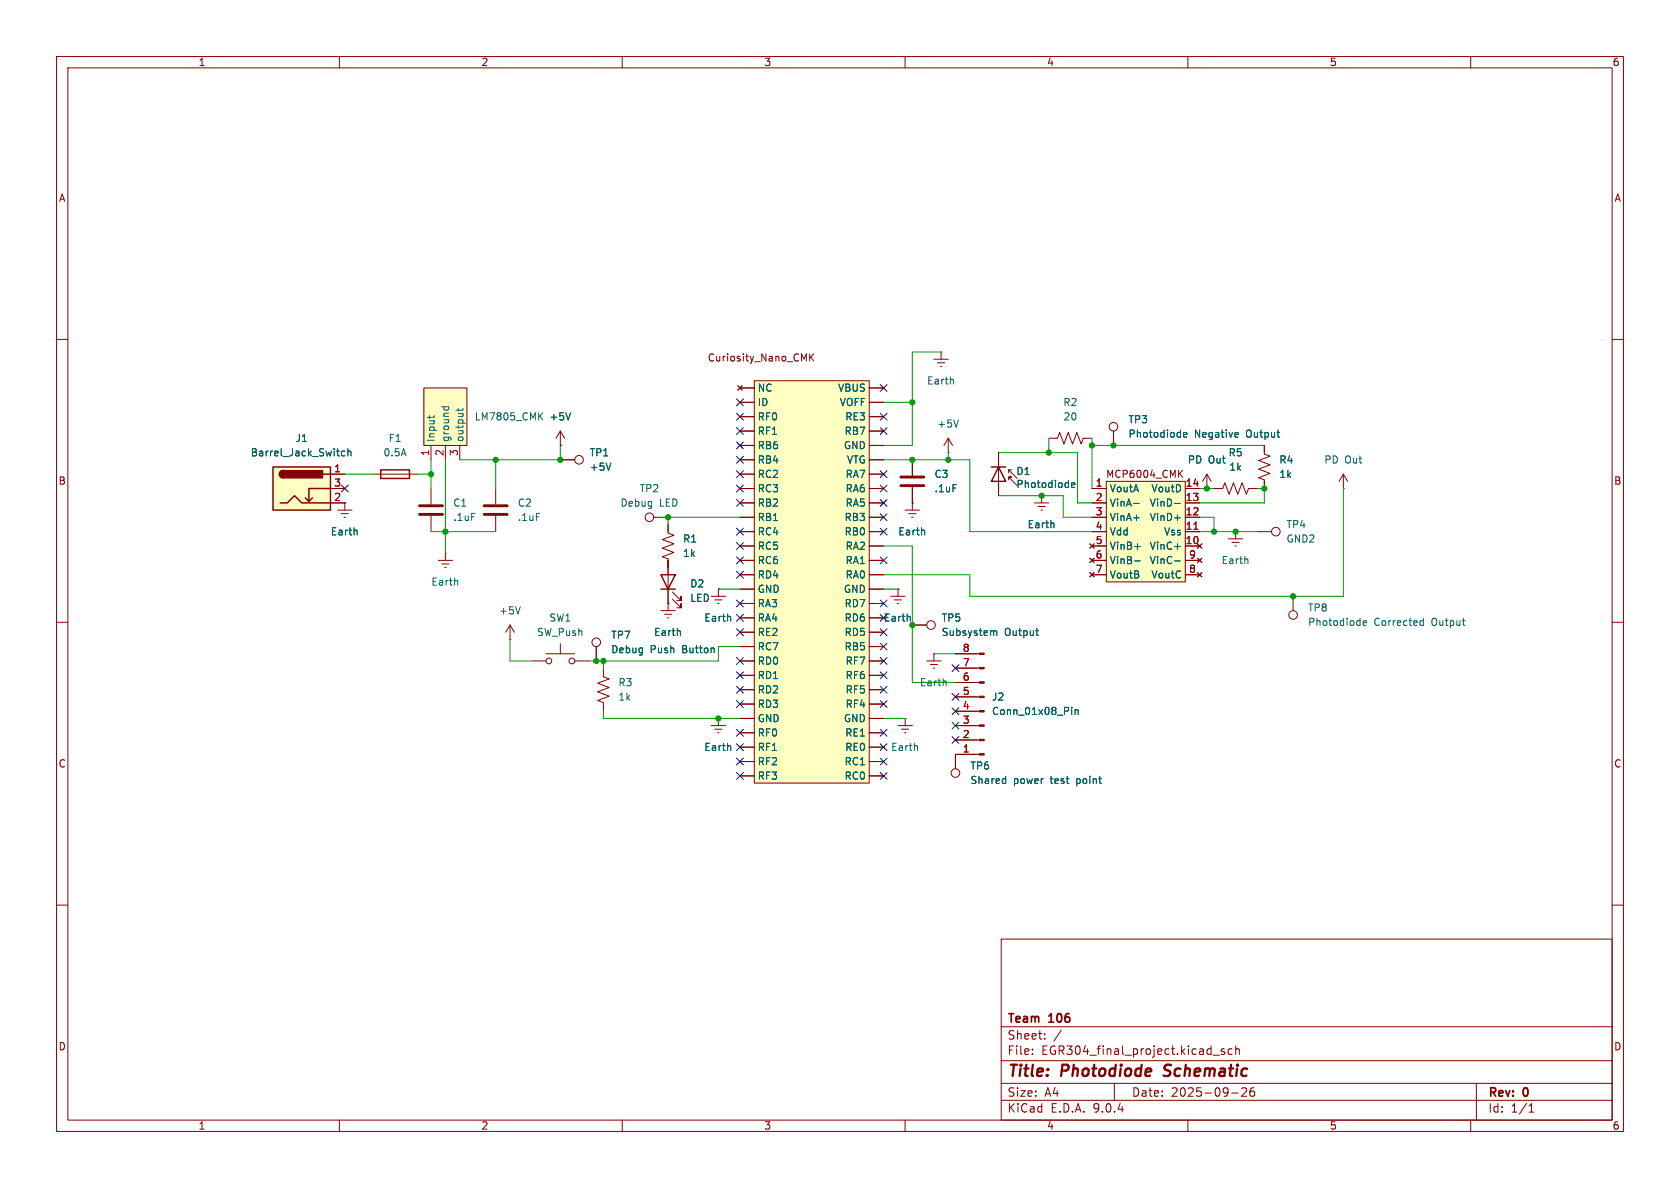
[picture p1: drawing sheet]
<svg xmlns="http://www.w3.org/2000/svg" width="297mm" height="210mm" viewBox="0 0 297 210" stroke-linecap="round" stroke-linejoin="round" font-family="sans-serif">
<g fill="none" stroke="#840000" stroke-width=".18">
<path d="M10 10h277v190h-277zM12 12h273v186h-273zM60 10v2M110 10v2M160 10v2M210 10v2M260 10v2M10 60h2M165.1 63.5h2.5M165.7 64.1h1.3M166.2 64.8h.3M166.4 62.2h.1"/>
<path d="M166.4 62.2v1.3M285 60h2M10 110h2M161.3 110.5h2.5M285 110h2M10 160h2M177 166h108v32h-108zM285 160h2M60 198v2M110 198v2M160 198v2M177 194.5h108"/>
<path d="M177 191.5h108M177 187.5h108M177 181.5h108M182.5 186.3v.1M182.5 185.5v.1M184.7 183.6v.1M184.7 182.8v.1M187.6 182.1l-1.3 2M197 191.5v3M210 198v2M214.5 186.5h1.1M216.5 185.5l-.4-.1-.2 .2 .1 .2 .5 .2v.3h-.6"/>
<path d="M217.7 193.2h1.2M217.8 185.5l-.4-.1-.3 .3v.4l.1 .2h.6M218.5 185.5l.2-.1 .3 .1 .1 .9M218.5 184.9v1.5M219.5 192.4l.6-.1 .2 .1 .1 .3-.9 1.1h.9M221.7 192.3a.59 .59 0 0 0-.7 .6v.6l.1 .2 .4 .1 .2-.1 .1-.5-.1-.3h-.5l-.2 .3M260 198v2M261 191.5v6.5M270.3 196.6h.9M270.3 195.5l.4-.4v1.5"/>
<circle cx="164.6" cy="110.5" r=".76"/>
</g>
<path d="M205.7 190.1l.3 .1M206 188.4l-.1 .4v.2" fill="none" stroke="#840000" stroke-width=".4"/>
<path d="M168.5 67.1v.8M175.6 111.6l.1 .1M175.7 111.7v.6M175.7 111.7l.2-.2 .3 .1v.7M183.1 111.5h.5M183.5 112.3h.1" fill="none" stroke="#006464" stroke-width=".18"/>
<path d="M74.9 68.6h7.6v10.1h-7.6z" fill="#ffffc2"/>
<g fill="none" stroke="#840000" stroke-width=".18">
<path d="M74.9 68.6h7.6v10.1h-7.6zM76.2 78.7v2.6M78.7 78.7v2.6M81.3 78.7v2.6M59.7 90.2h2.5M60.3 90.8h1.3M60.8 91.4h.3M61 88.9h.1M61 88.9v1.3M66 83.8h7.7M116.8 108h2.6M117.5 108.6h1.2"/>
<path d="M118 109.2h.2M118.1 106.7h.1M118.1 106.7v1.3M163.8 116.8h2.6M164.5 117.5h1.2M165 118.1h.2M165.1 115.6h.1M165.1 115.6v1.2"/>
</g>
<path d="M75.9 73.5v.5M76.8 73.5l-.1 .2M78 71.9h1.3M78.5 71.9v.4M79.3 71.9v.4M81 72.2v.5M81.9 72.2l-.2 .3h-1.1M95.4 73.5l.6 .7M96 73l-.8 .7M63.1 93.8v.8M120.2 111.6l.1 .7M167.2 120.4l.1 .8" fill="none" stroke="#006464" stroke-width=".18"/>
<path d="M67.3 83.1h5.1v1.5h-5.1z" fill="none" stroke="#840000" stroke-width=".25"/>
<path d="M48.3 82.6h10.1v7.6h-10.1z" fill="#ffffc2"/>
<path d="M48.3 82.6h10.1v7.6h-10.1zM49.5 88.9h1.3l1.3-1.3 1.2 1.3h5.1M50 83.2a.64 .64 0 0 0-.6 .6 .64 .64 0 0 0 .6 .7M55.2 88l-.6 .6M57.1 83.8h1.3M58.4 86.4h-3.8v2.2l-.6-.6" fill="none" stroke="#840000" stroke-width=".25"/>
<g fill="#840000" stroke="#840000" stroke-width=".25">
<path d="M49.6 83.4l.4-.2v1.3a.63 .63 0 0 1-.5-.4 .63 .63 0 0 1 .1-.7z"/>
<path d="M50 83.2h7v1.3h-7z"/>
</g>
<path d="M58.4 83.8h2.6M58.4 86.4h2.6M58.4 88.9h2.6M157.5 105.4h2.5M158.1 106h1.3M158.6 106.7h.3M158.7 104.1h.1M158.7 104.1v1.3" fill="none" stroke="#840000" stroke-width=".18"/>
<path d="M61 79.8l-.4-.1-.2 .3 .1 .5h.5M61.5 79.9l.2-.2 .3 .1v.8M61.5 79.3v1.3M160.9 109v.8" fill="none" stroke="#006464" stroke-width=".18"/>
<path d="M133.3 67.3h20.4v71.1h-20.4z" fill="#ffffc2"/>
<g fill="none" stroke="#840000" stroke-width=".18">
<path d="M99.1 78.7h.1M99.1 76.2l-.8 1.3M99.1 76.2l.7 1.3M99.1 76.2v2.5M130.4 68.2l.8 .8M130.8 68.6h2.5M130.8 71.1h2.5M130.8 73.7h2.5M130.8 76.2h2.5M130.8 78.7h2.5M131.2 68.2l-.8 .8M133.3 67.3h20.4v71.1h-20.4z"/>
<path d="M143.1 62.6v1.2M143.3 63.1l.6 .7M143.9 62.6l-.8 .7M153.7 68.6h2.5M153.7 71.1h2.5M153.7 73.7h2.5M153.7 76.2h2.5M153.7 78.7h2.5M167.6 77.5l-.7 1.2M167.6 77.5l.8 1.2M167.6 77.5v2.5M185.4 77.5h1.5l.4-1 .8 2 .7-2 .8 2 .8-2 .7 2 .4-1h1.5"/>
<path d="M76.2 86.4v2.8M76.2 91.2v2.8M77.5 99.1h2.5M78.1 99.7h1.3M78.7 97.8h.1M78.7 97.8v1.3M87.6 86.4v2.8M87.6 91.2v2.8M99.1 81.3h2.5M115.6 91.4h2.5M118.1 92.7v1.5l1 .4-2 .8 2 .7-2 .8 2 .8-2 .7 1 .4v7.9M130.8 81.3h2.5"/>
<path d="M130.8 83.8h2.5M130.8 86.4h2.5M130.8 88.9h2.5M130.8 91.4h2.5M130.8 94h2.5M130.8 96.5h2.5M130.8 99.1h2.5M153.7 81.3h2.5M153.7 83.8h2.5M153.7 86.4h2.5M153.7 88.9h2.5M153.7 91.4h2.5"/>
<path d="M153.7 94h2.5M153.7 96.5h2.5M153.7 99.1h2.5M161.3 81.3v2.8M161.3 86.1v2.8M167.6 80h.1M176.5 80v7.6M178.3 84.8v-.5h.5h-.5l1.5 1.6M178.3 83.1v.5M178.8 83.1h-.5l1.5 1.5M182.9 88.9h2.5M183.5 89.5h1.3"/>
<path d="M184 90.2h.3M184.1 87.6h.1M184.1 87.6v1.3M222.2 94h2.6M237.5 86.4h.1M237.5 83.8l-.8 1.3M237.5 83.8l.8 1.3M237.5 83.8v2.6M78.6 100.3h.3M105.4 114.3v2.5M106.7 118.1v1.5l1 .4-2 .8 2 .7-2 .8 2 .8-2 .7 1 .4v1.5M118.9 105.9l1.5 1.5v-.7v.7h-.8"/>
<path d="M118.9 104.6l1.5 1.6v-.8v.8h-.8M125.7 105.4h2.6M126.4 106h1.2M126.9 106.7h.2M127 104.1h.1M127 104.1v1.3M130.8 101.6h2.5M130.8 104.1h2.5M130.8 106.7h2.5M130.8 109.2h2.5M130.8 111.8h2.5M130.8 114.3h2.5"/>
<path d="M130.8 116.8h2.5M130.8 119.4h2.5M153.7 101.6h2.5M153.7 104.1h2.5M153.7 106.7h2.5M153.7 109.2h2.5M153.7 111.8h2.5M153.7 114.3h2.5M153.7 116.8h2.5M153.7 119.4h2.5M168.9 118.1h4.2M168.9 115.6h4.2"/>
<path d="M228.6 105.4v2.6M130.8 121.9h2.5M130.8 124.5h2.5M130.8 127h2.5M130.8 129.5h2.5M130.8 132.1h2.5M130.8 134.6h2.5M130.8 137.2h2.5M153.7 121.9h2.5M153.7 124.5h2.5M153.7 127h2.5M153.7 129.5h2.5"/>
<path d="M153.7 132.1h2.5M153.7 134.6h2.5M153.7 137.2h2.5M158.7 128.3h2.6M159.4 128.9h1.3M159.9 129.5h.2M160 127h.1M160 127v1.3M168.9 128.3h4.2M168.9 133.4h4.2M168.9 130.8h4.2M168.9 125.7h4.2"/>
<path d="M168.9 123.2h4.2M168.9 120.7h4.2"/>
<circle cx="102.4" cy="81.3" r=".76"/>
<circle cx="114.8" cy="91.4" r=".76"/>
<circle cx="225.6" cy="94" r=".76"/>
<circle cx="105.4" cy="113.5" r=".76"/>
<circle cx="228.6" cy="108.7" r=".76"/>
</g>
<path d="M74.2 89.4h4M74.2 90.9h4M85.6 89.4h4.1M85.6 90.9h4.1M159.3 85.9h4M159.3 84.3h4" fill="none" stroke="#840000" stroke-width=".51"/>
<g fill="none" stroke="#006464" stroke-width=".18">
<path d="M100.9 73l-.4 1.2M169.5 74.2l-.5 1.3M108 81.9l-.4 1.2M186.3 92.5v.8M189.4 85.8l.6-.2v-.2l-.4-.1-.2 .2 .1 .6h.5M80.9 102.7v.7M129.1 109l.1 .8M241 110.1l.6-.1-.1-.2-.3-.1-.2 .2v.6h.5M251.1 110.5h.5M251.1 109.8h.5M251.6 109.3v1.3M162.1 131.9l.1 .8"/>
<path d="M189.5 125v.2M189.5 125.5v.8M190.1 125.5v.8M190.1 125.6l.1-.1h.4v.8"/>
</g>
<path d="M175.3 82.6h2.5M176.5 82.6l1.3 2.5h-2.5zM116.8 101.6h2.6l-1.3 2.5zM116.8 104.1h2.6" fill="none" stroke="#840000" stroke-width=".25"/>
<g fill="#840000" stroke="#840000" stroke-width=".18">
<path d="M173.1 133.2h.9v.3h-.9z"/>
<path d="M173.1 130.7h.9v.2h-.9z"/>
<path d="M173.1 128.1h.9v.3h-.9z"/>
<path d="M173.1 125.6h.9v.3h-.9z"/>
<path d="M173.1 123.1h.9v.2h-.9z"/>
<path d="M173.1 120.5h.9v.3h-.9z"/>
<path d="M173.1 118h.9v.2h-.9z"/>
<path d="M173.1 115.4h.9v.3h-.9z"/>
</g>
<path d="M195.6 85.1h13.9v17.8h-13.9z" fill="#ffffc2"/>
<g fill="none" stroke="#840000" stroke-width=".18">
<path d="M99.1 78.7h.1M130.4 68.2l.8 .8M130.8 68.6h2.5M130.8 71.1h2.5M130.8 73.7h2.5M130.8 76.2h2.5M130.8 78.7h2.5M131.2 68.2l-.8 .8M153.7 68.6h2.5M153.7 71.1h2.5M153.7 73.7h2.5M153.7 76.2h2.5"/>
<path d="M153.7 78.7h2.5M196.8 76.2v2.5M223.5 78.7v1.6l1 .3-2 .8 2 .8-2 .7 2 .8-2 .8 1 .3v1.6M58.4 86.4h2.6M58.4 88.9h2.6M58.4 83.8h2.6M61 88.9h.1M99.1 81.3h2.5M118.1 92.7v1.3M118.1 99.1v2.5M130.8 86.4h2.5M130.8 88.9h2.5"/>
<path d="M130.8 91.4h2.5M130.8 94h2.5M130.8 96.5h2.5M130.8 99.1h2.5M130.8 83.8h2.5M130.8 81.3h2.5M153.7 86.4h2.5M153.7 88.9h2.5M153.7 91.4h2.5M153.7 94h2.5M153.7 96.5h2.5M153.7 99.1h2.5"/>
<path d="M153.7 83.8h2.5M153.7 81.3h2.5M160 90.2h2.6M160.7 90.8h1.2M161.2 91.4h.2M161.3 88.9h.1M161.3 81.3v2.8M161.3 86.1v4.1M176.5 80v2.6M176.5 85.1v2.5M184.1 87.6h.1M192.7 96.1l.7 .8"/>
<path d="M192.7 98.7l.7 .7M193 86.4h2.6M193 88.9h2.6M193 91.4h2.6M193 94h2.6M193 96.5h2.6M193 99.1h2.6M193.4 96.1l-.7 .8M193.4 98.7l-.7 .7M195.6 85.1h13.9v17.8h-13.9zM208.5 83.7l.6 .7M209.1 83.1l-.7 .8"/>
<path d="M209.5 86.4h2.6M209.5 88.9h2.6M209.5 91.4h2.6M209.5 94h2.6M209.5 96.5h2.6M209.5 99.1h2.6M211.7 96.1l.8 .8M211.7 98.7l.8 .7M212.5 96.1l-.8 .8M212.5 98.7l-.8 .7M213.4 86.4h.1M213.4 83.8l-.8 1.3"/>
<path d="M213.4 83.8l.7 1.3M213.4 83.8v2.6M214.6 86.4h1.6l.3-1.1 .8 2.1 .8-2.1 .7 2.1 .8-2.1 .7 2.1 .4-1h1.5M217.2 95.3h2.5M217.8 95.9h1.3M218.3 96.5h.3M218.4 94h.1M218.4 94v1.3M90.2 113h.1M90.2 110.5l-.8 1.3M90.2 110.5l.7 1.3M90.2 110.5v2.5"/>
<path d="M94 116.8h2.5M96.5 115.6h5.1M99.1 113.8v1.8M101.6 116.8h2.5M105.4 114.3v2.5M118.1 106.7h.1M118.1 104.1v2.6M127 104.1h.1M130.8 101.6h2.5M130.8 116.8h2.5M130.8 104.1h2.5M130.8 106.7h2.5"/>
<path d="M130.8 109.2h2.5M130.8 111.8h2.5M130.8 114.3h2.5M130.8 119.4h2.5M153.7 101.6h2.5M153.7 116.8h2.5M153.7 104.1h2.5M153.7 106.7h2.5M153.7 109.2h2.5M153.7 111.8h2.5M153.7 114.3h2.5M153.7 119.4h2.5"/>
<path d="M158.7 104.1h.1M161.3 110.5h2.5M168.9 115.6h3.8M168.9 118.1h3.8M192.7 101.2l.7 .8M193 101.6h2.6M193.4 101.2l-.7 .8M209.5 101.6h2.6M211.7 101.2l.8 .8M212.5 101.2l-.8 .8M125.7 128.3h2.6M126.4 128.9h1.2"/>
<path d="M126.9 129.5h.2M127 127h.1M127 127v1.3M130.8 129.5h2.5M130.8 121.9h2.5M130.8 124.5h2.5M130.8 127h2.5M130.8 132.1h2.5M130.8 134.6h2.5M130.8 137.2h2.5M153.7 129.5h2.5M153.7 121.9h2.5"/>
<path d="M153.7 124.5h2.5M153.7 127h2.5M153.7 132.1h2.5M153.7 134.6h2.5M153.7 137.2h2.5M168.9 128.3h3.8M168.9 130.8h3.8M168.9 125.7h3.8M168.9 123.2h3.8M168.9 120.7h3.8M172.7 133.4h-3.8v2.5"/>
<circle cx="196.8" cy="75.4" r=".76"/>
<circle cx="97" cy="116.8" r=".51"/>
<circle cx="101.1" cy="116.8" r=".51"/>
<circle cx="168.9" cy="136.7" r=".76"/>
</g>
<g fill="none" stroke="#006464" stroke-width=".18">
<path d="M61 79.8l-.4-.1-.2 .3 .1 .5h.5M61.5 79.9l.2-.2 .3 .1v.8M61.5 79.3v1.3M100.9 73l-.4 1.2M209.2 76.9l.6-.2v-.2l-.4-.1-.2 .2 .1 .6h.5M218.5 76.4l.4 .1v.2l-.6 .2M218.9 77.2l-.4 .1M63.1 93.8v.8M108 81.9l-.4 1.2M163.4 93.8l.1 .8M186.3 92.5v.8M189.4 85.8l.6-.2v-.2l-.4-.1-.2 .2 .1 .6h.5"/>
<path d="M200.4 89h1M200.6 96.6h1M200.6 99.2h1M207.7 89h.9M207.7 96.6h.9M207.7 99.2h.9M207.7 91.5h.9M220.6 98.9v.7M92 107.3l-.4 1.2M120.2 111.6l.1 .7M129.1 109l.1 .8M160.9 109v.8"/>
<path d="M175.6 111.6l.1 .1M175.7 111.7v.6M175.7 111.7l.2-.2 .3 .1v.7M183.1 111.5h.5M183.5 112.3h.1M129.1 131.9l.1 .8M177.7 137.7h.1M177.8 137.2v1.3M177.8 138.4l-.1 .1M189.5 125v.2M189.5 125.5v.8M190.1 125.5v.8"/>
<path d="M190.1 125.6l.1-.1h.4v.8"/>
</g>
<path d="M211.1 93.6h.7" fill="none" stroke="#a90000" stroke-width=".18"/>
<g fill="none" stroke="#009600" stroke-width=".18">
<path d="M99.1 78.7v2.6h-17.8M156.2 71.1h5.1M166.4 62.2h-5.1v16.5h-5.1M185.4 77.5v2.5M193 77.5v8.9M193 78.7h30.5M61 83.8h5M73.7 83.8h2.5M76.2 94h11.4M76.2 81.3v5.1M78.7 81.3v16.5M87.6 81.3v5.1"/>
<path d="M118.1 99.1v1.2M130.8 91.4h-12.7v1.3M156.2 81.3h15.2v12.7h21.6M156.2 96.5h5.1v24.2h7.6M167.6 80v1.3M176.5 87.6h11.5v3.8h5M176.5 80h14v8.9h2.5M212.1 94h10.1M212.1 91.4h2.5v2.6M212.1 86.4h2.5M222.2 86.4h1.3v2.5h-11.4M237.5 86.4v19h-66.1v-3.8h-15.2"/>
<path d="M90.2 113v3.8h3.8M106.7 116.8v1.3M127 104.1h3.8M130.8 114.3h-3.8v2.5h-22.9M156.2 104.1h2.5M165.1 115.6h3.8M106.7 125.7v1.3h24.1M156.2 127h3.8"/>
</g>
<g fill="none" stroke="#000084" stroke-width=".18">
<path d="M130.2 78.1l1.2 1.2M130.2 75.6l1.2 1.2M130.2 70.5l1.2 1.2M130.2 73.1l1.2 1.2M131.4 78.1l-1.2 1.2M131.4 75.6l-1.2 1.2M131.4 70.5l-1.2 1.2M131.4 73.1l-1.2 1.2M155.6 73.1l1.2 1.2M155.6 68l1.2 1.2M155.6 75.6l1.2 1.2M156.8 73.1l-1.2 1.2"/>
<path d="M156.8 68l-1.2 1.2M156.8 75.6l-1.2 1.2M60.4 85.8l1.2 1.2M61.6 85.8l-1.2 1.2M130.2 88.3l1.2 1.2M130.2 85.8l1.2 1.2M130.2 93.4l1.2 1.2M130.2 98.5l1.2 1.2M130.2 95.9l1.2 1.2M130.2 80.7l1.2 1.2M130.2 83.2l1.2 1.2M131.4 98.5l-1.2 1.2"/>
<path d="M131.4 93.4l-1.2 1.2M131.4 88.3l-1.2 1.2M131.4 85.8l-1.2 1.2M131.4 95.9l-1.2 1.2M131.4 80.7l-1.2 1.2M131.4 83.2l-1.2 1.2M155.6 83.2l1.2 1.2M155.6 85.8l1.2 1.2M155.6 93.4l1.2 1.2M155.6 90.8l1.2 1.2M155.6 88.3l1.2 1.2M155.6 98.5l1.2 1.2"/>
<path d="M156.8 83.2l-1.2 1.2M156.8 90.8l-1.2 1.2M156.8 85.8l-1.2 1.2M156.8 93.4l-1.2 1.2M156.8 88.3l-1.2 1.2M156.8 98.5l-1.2 1.2M130.2 101l1.2 1.2M130.2 106.1l1.2 1.2M130.2 116.2l1.2 1.2M130.2 111.2l1.2 1.2M130.2 108.6l1.2 1.2M130.2 118.8l1.2 1.2"/>
<path d="M131.4 108.6l-1.2 1.2M131.4 101l-1.2 1.2M131.4 106.1l-1.2 1.2M131.4 116.2l-1.2 1.2M131.4 111.2l-1.2 1.2M131.4 118.8l-1.2 1.2M155.6 106.1l1.2 1.2M155.6 108.6l1.2 1.2M155.6 116.2l1.2 1.2M155.6 118.8l1.2 1.2M155.6 111.2l1.2 1.2M155.6 113.7l1.2 1.2"/>
<path d="M156.8 106.1l-1.2 1.2M156.8 108.6l-1.2 1.2M156.8 116.2l-1.2 1.2M156.8 118.8l-1.2 1.2M156.8 111.2l-1.2 1.2M156.8 113.7l-1.2 1.2M168.3 117.5l1.2 1.2M169.5 117.5l-1.2 1.2M130.2 136.6l1.2 1.2M130.2 123.9l1.2 1.2M130.2 121.3l1.2 1.2M130.2 134l1.2 1.2"/>
<path d="M130.2 131.5l1.2 1.2M130.2 128.9l1.2 1.2M131.4 131.5l-1.2 1.2M131.4 134l-1.2 1.2M131.4 123.9l-1.2 1.2M131.4 136.6l-1.2 1.2M131.4 121.3l-1.2 1.2M131.4 128.9l-1.2 1.2M155.6 121.3l1.2 1.2M155.6 123.9l1.2 1.2M155.6 128.9l1.2 1.2M155.6 131.5l1.2 1.2"/>
<path d="M155.6 134l1.2 1.2M155.6 136.6l1.2 1.2M156.8 121.3l-1.2 1.2M156.8 123.9l-1.2 1.2M156.8 128.9l-1.2 1.2M156.8 131.5l-1.2 1.2M156.8 134l-1.2 1.2M156.8 136.6l-1.2 1.2M168.3 122.6l1.2 1.2M168.3 125.1l1.2 1.2M168.3 127.7l1.2 1.2M168.3 130.2l1.2 1.2"/>
<path d="M169.5 122.6l-1.2 1.2M169.5 125.1l-1.2 1.2M169.5 127.7l-1.2 1.2M169.5 130.2l-1.2 1.2"/>
</g>
<g fill="#009600" stroke="#009600" stroke-width=".18">
<circle cx="87.6" cy="81.3" r=".46"/>
<circle cx="76.2" cy="83.8" r=".46"/>
<circle cx="78.7" cy="94" r=".46"/>
<circle cx="184.1" cy="87.6" r=".46"/>
<circle cx="193" cy="78.7" r=".46"/>
<circle cx="185.4" cy="80" r=".46"/>
<circle cx="196.8" cy="78.7" r=".46"/>
<circle cx="161.3" cy="110.5" r=".46"/>
<circle cx="161.3" cy="71.1" r=".46"/>
<circle cx="161.3" cy="81.3" r=".46"/>
<circle cx="167.6" cy="81.3" r=".46"/>
<circle cx="105.4" cy="116.8" r=".46"/>
<circle cx="106.7" cy="116.8" r=".46"/>
<circle cx="127" cy="127" r=".46"/>
<circle cx="118.1" cy="91.4" r=".46"/>
<circle cx="99.1" cy="81.3" r=".46"/>
<circle cx="213.4" cy="86.4" r=".46"/>
<circle cx="218.4" cy="94" r=".46"/>
<circle cx="214.6" cy="94" r=".46"/>
<circle cx="223.5" cy="86.4" r=".46"/>
<circle cx="228.6" cy="105.4" r=".46"/>
</g>
<g font-size="2.8" fill="#840000">
<text x="178" y="190.9">Title:</text>
<text x="187.7" y="190.9">Photodiode</text>
<text x="206.6" y="190.9">Schematic</text>
</g>
<g font-size="2.1" fill="#840000">
<text x="178" y="184">Sheet:</text>
<text x="178" y="181.2">Team</text>
<text x="185.5" y="181.2">106</text>
<text x="178" y="186.7">File:</text>
<text x="184.1" y="186.7">EGR304_final_project.kicad_sch</text>
<text x="178" y="196.9">KiCad</text>
<text x="178" y="194.1">Size:</text>
<text x="184.7" y="194.1">A4</text>
<text x="185.7" y="196.9">E.D.A.</text>
<text x="193.3" y="196.9">9.0.4</text>
<text x="200" y="194.1">Date:</text>
<text x="207" y="194.1">2025-09-26</text>
<text x="263" y="194.3">Rev:</text>
<text x="263" y="196.9">Id:</text>
<text x="267.1" y="196.9">1/1</text>
<text x="269.4" y="194.3">0</text>
</g>
<g font-size="1.8" fill="#840000">
<text x="35" y="11.9">1</text>
<text x="85" y="11.9">2</text>
<text x="135" y="11.9">3</text>
<text x="185" y="11.9">4</text>
<text x="235" y="11.9">5</text>
<text x="285" y="11.9">6</text>
<text x="10.3" y="35.9">A</text>
<text x="285.3" y="35.9">A</text>
<text x="125" y="64.1">Curiosity_Nano_CMK</text>
<text x="10.3" y="85.9">B</text>
<text x="195.4" y="84.7">MCP6004_CMK</text>
<text x="285.3" y="85.9">B</text>
<text x="10.3" y="135.9">C</text>
<text x="285.3" y="135.9">C</text>
<text x="10.3" y="185.9">D</text>
<text x="285.3" y="185.9">D</text>
<text x="35" y="199.9">1</text>
<text x="85" y="199.9">2</text>
<text x="135" y="199.9">3</text>
<text x="185" y="199.9">4</text>
<text x="235" y="199.9">5</text>
<text x="285" y="199.9">6</text>
</g>
<g font-size="1.8" fill="#006464">
<text x="133.9" y="69.4">NC</text>
<text x="133.9" y="72">ID</text>
<text x="148.1" y="69.4">VBUS</text>
<text x="148.4" y="72">VOFF</text>
<text x="163.8" y="68.2">Earth</text>
<text x="187.9" y="72">R2</text>
<text x="83.8" y="74.5">LM7805_CMK</text>
<text x="97" y="74.5">+5V</text>
<text x="133.9" y="74.5">RF0</text>
<text x="133.9" y="77.1">RF1</text>
<text x="149.2" y="77.1">RB7</text>
<text x="149.3" y="74.5">RE3</text>
<text x="165.6" y="75.8">+5V</text>
<text x="187.9" y="74.5">20</text>
<text x="199.4" y="75">TP3</text>
<text x="199.4" y="77.6">Photodiode</text>
<text x="211.2" y="77.6">Negative</text>
<text x="220.4" y="77.6">Output</text>
<text x="44.2" y="80.9">Barrel_Jack_Switch</text>
<text x="52.1" y="78.3">J1</text>
<text x="67.7" y="80.9">0.5A</text>
<text x="68.6" y="78.3">F1</text>
<text x="77.1" y="78.2" transform="rotate(-90 77.1 78.2)">Input</text>
<text x="79.6" y="78.2" transform="rotate(-90 79.6 78.2)">ground</text>
<text x="82.1" y="78.2" transform="rotate(-90 82.1 78.2)">output</text>
<text x="104.1" y="80.9">TP1</text>
<text x="104.1" y="83.4">+5V</text>
<text x="133.9" y="79.6">RB6</text>
<text x="133.9" y="82.1">RB4</text>
<text x="149.1" y="79.6">GND</text>
<text x="149.6" y="82.1">VTG</text>
<text x="209.9" y="82.1">PD</text>
<text x="213.6" y="82.1">Out</text>
<text x="217.1" y="80.9">R5</text>
<text x="217.2" y="83.4">1k</text>
<text x="226.1" y="82.1">R4</text>
<text x="234" y="82.1">PD</text>
<text x="237.7" y="82.1">Out</text>
<text x="80" y="89.8">C1</text>
<text x="91.4" y="89.8">C2</text>
<text x="109.6" y="89.8">Debug</text>
<text x="113" y="87.2">TP2</text>
<text x="116.6" y="89.8">LED</text>
<text x="133.9" y="84.7">RC2</text>
<text x="133.9" y="87.2">RC3</text>
<text x="133.9" y="89.8">RB2</text>
<text x="149.4" y="84.7">RA7</text>
<text x="149.4" y="87.2">RA6</text>
<text x="149.4" y="89.8">RA5</text>
<text x="165.1" y="84.7">C3</text>
<text x="165.1" y="87.2">.1uF</text>
<text x="179.6" y="84.2">D1</text>
<text x="179.6" y="86.5">Photodiode</text>
<text x="196.1" y="87.2">VoutA</text>
<text x="196.1" y="89.8">VinA-</text>
<text x="203.2" y="89.8">VinD-</text>
<text x="203.5" y="87.2">VoutD</text>
<text x="226.1" y="84.7">1k</text>
<text x="58.4" y="94.8">Earth</text>
<text x="80" y="92.3">.1uF</text>
<text x="91.4" y="92.3">.1uF</text>
<text x="133.9" y="92.3">RB1</text>
<text x="133.9" y="94.8">RC4</text>
<text x="149.2" y="92.3">RB3</text>
<text x="149.2" y="94.8">RB0</text>
<text x="158.7" y="94.8">Earth</text>
<text x="181.6" y="93.6">Earth</text>
<text x="196.1" y="92.3">VinA+</text>
<text x="196.1" y="94.8">Vdd</text>
<text x="203.2" y="92.3">VinD+</text>
<text x="205.7" y="94.8">Vss</text>
<text x="227.3" y="93.6">TP4</text>
<text x="120.7" y="96.1">R1</text>
<text x="120.7" y="98.7">1k</text>
<text x="133.9" y="97.4">RC5</text>
<text x="133.9" y="99.9">RC6</text>
<text x="149.4" y="97.4">RA2</text>
<text x="149.4" y="99.9">RA1</text>
<text x="196.1" y="97.4">VinB+</text>
<text x="196.1" y="99.9">VinB-</text>
<text x="203.2" y="97.4">VinC+</text>
<text x="203.2" y="99.9">VinC-</text>
<text x="215.9" y="99.9">Earth</text>
<text x="227.3" y="96.1">GND2</text>
<text x="76.2" y="103.7">Earth</text>
<text x="121.9" y="104.1">D2</text>
<text x="121.9" y="106.6">LED</text>
<text x="133.9" y="102.5">RD4</text>
<text x="133.9" y="105">GND</text>
<text x="133.9" y="107.5">RA3</text>
<text x="149.1" y="105">GND</text>
<text x="149.2" y="107.5">RD7</text>
<text x="149.4" y="102.5">RA0</text>
<text x="196.1" y="102.5">VoutB</text>
<text x="203.5" y="102.5">VoutC</text>
<text x="88.1" y="108.8">+5V</text>
<text x="94.8" y="112.6">SW_Push</text>
<text x="97" y="110.1">SW1</text>
<text x="108" y="113.1">TP7</text>
<text x="115.5" y="112.6">Earth</text>
<text x="124.4" y="110.1">Earth</text>
<text x="133.9" y="110.1">RA4</text>
<text x="133.9" y="112.6">RE2</text>
<text x="149.2" y="110.1">RD6</text>
<text x="149.2" y="112.6">RD5</text>
<text x="156.2" y="110.1">Earth</text>
<text x="166.4" y="110.1">TP5</text>
<text x="166.4" y="112.6">Subsystem</text>
<text x="177.6" y="112.6">Output</text>
<text x="231.1" y="108.3">TP8</text>
<text x="231.1" y="110.8">Photodiode</text>
<text x="242.9" y="110.8">Corrected</text>
<text x="253.2" y="110.8">Output</text>
<text x="108" y="115.7">Debug</text>
<text x="114.9" y="115.7">Push</text>
<text x="120.7" y="115.7">Button</text>
<text x="133.9" y="115.2">RC7</text>
<text x="133.9" y="117.7">RD0</text>
<text x="149.2" y="115.2">RB5</text>
<text x="149.4" y="117.7">RF7</text>
<text x="109.2" y="121.5">R3</text>
<text x="109.2" y="124.1">1k</text>
<text x="133.9" y="120.2">RD1</text>
<text x="133.9" y="122.8">RD2</text>
<text x="133.9" y="125.3">RD3</text>
<text x="149.4" y="120.2">RF6</text>
<text x="149.4" y="122.8">RF5</text>
<text x="149.4" y="125.3">RF4</text>
<text x="162.5" y="121.5">Earth</text>
<text x="175.3" y="124.1">J2</text>
<text x="133.9" y="127.9">GND</text>
<text x="133.9" y="130.4">RF0</text>
<text x="149.1" y="127.9">GND</text>
<text x="149.3" y="130.4">RE1</text>
<text x="175.3" y="126.6">Conn_01x08_Pin</text>
<text x="124.4" y="132.9">Earth</text>
<text x="133.9" y="132.9">RF1</text>
<text x="133.9" y="135.5">RF2</text>
<text x="149.2" y="135.5">RC1</text>
<text x="149.3" y="132.9">RE0</text>
<text x="157.4" y="132.9">Earth</text>
<text x="171.5" y="136.2">TP6</text>
<text x="133.9" y="138">RF3</text>
<text x="149.2" y="138">RC0</text>
<text x="171.5" y="138.8">Shared</text>
<text x="179.2" y="138.8">power</text>
<text x="185.8" y="138.8">test</text>
<text x="190.6" y="138.8">point</text>
</g>
<g font-size="1.8" fill="#a90000">
<text x="59" y="83.6">1</text>
<text x="75.9" y="80.7" transform="rotate(-90 75.9 80.7)">1</text>
<text x="78.5" y="80.7" transform="rotate(-90 78.5 80.7)">2</text>
<text x="81" y="80.7" transform="rotate(-90 81 80.7)">3</text>
<text x="59" y="86.1">3</text>
<text x="59" y="88.6">2</text>
<text x="193.6" y="86.1">1</text>
<text x="193.6" y="88.6">2</text>
<text x="209.5" y="86.1">14</text>
<text x="209.5" y="88.6">13</text>
<text x="193.6" y="91.2">3</text>
<text x="193.6" y="93.7">4</text>
<text x="209.5" y="91.2">12</text>
<text x="209.5" y="93.7">11</text>
<text x="193.6" y="96.3">5</text>
<text x="193.6" y="98.8">6</text>
<text x="193.6" y="101.3">7</text>
<text x="209.5" y="96.3">10</text>
<text x="210.1" y="98.8">9</text>
<text x="210.1" y="101.3">8</text>
<text x="170.1" y="117.9">7</text>
<text x="170.1" y="115.3">8</text>
<text x="170.1" y="125.5">4</text>
<text x="170.1" y="122.9">5</text>
<text x="170.1" y="120.4">6</text>
<text x="170.1" y="130.6">2</text>
<text x="170.1" y="128">3</text>
<text x="170.1" y="133.1">1</text>
</g>
</svg>
